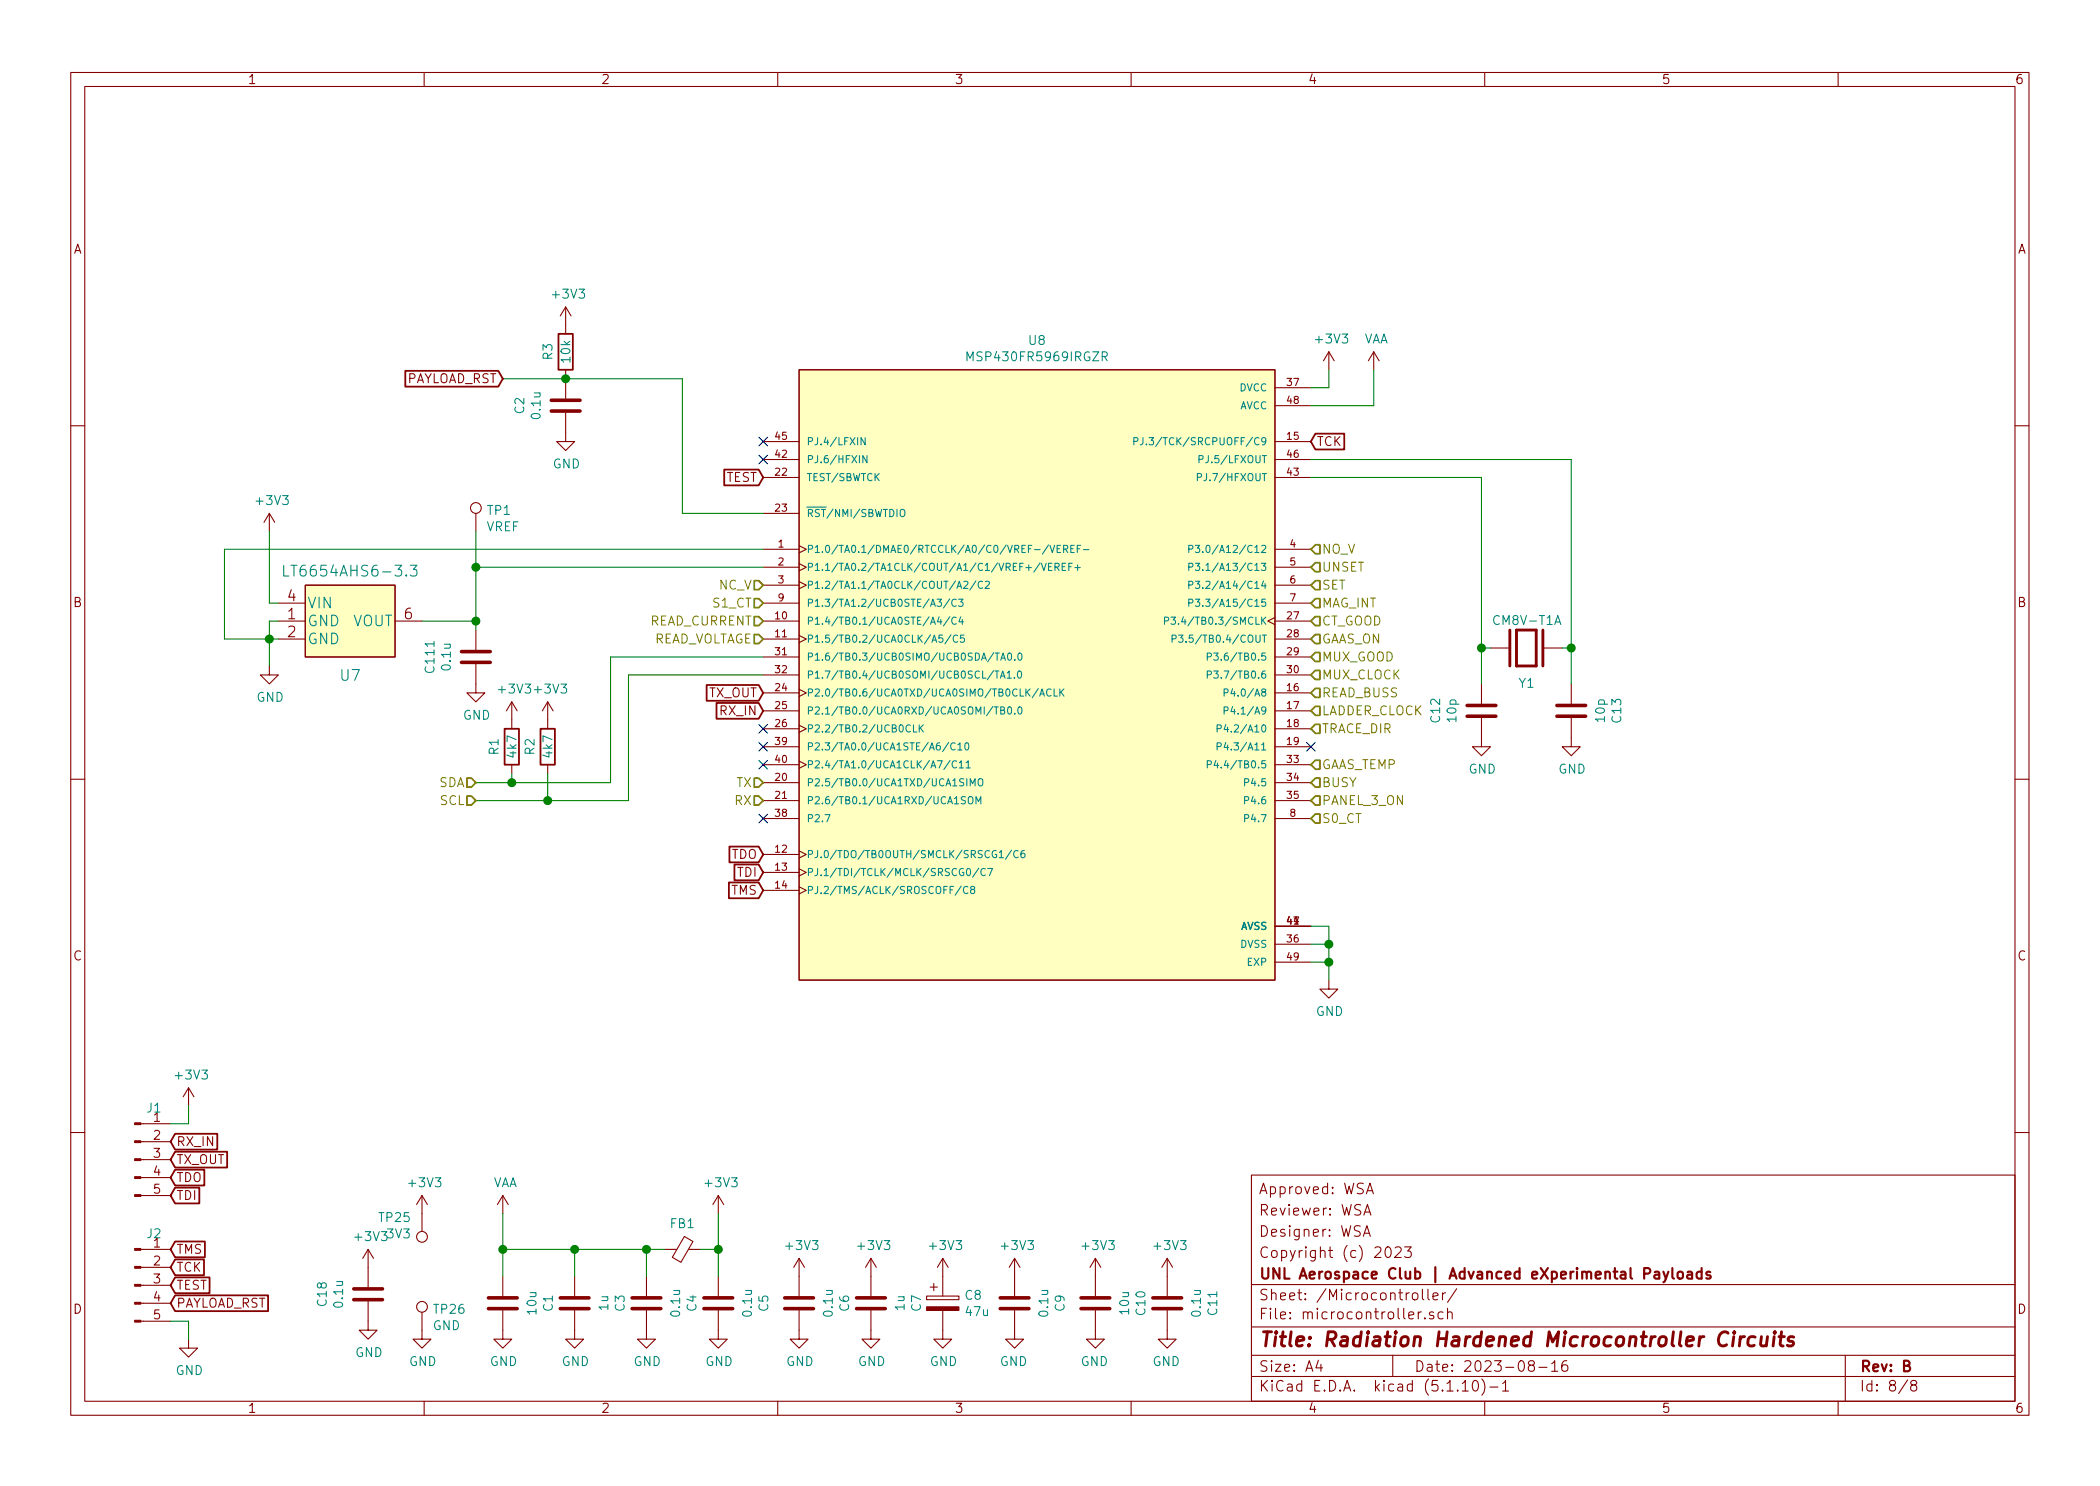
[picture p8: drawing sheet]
<svg xmlns="http://www.w3.org/2000/svg" width="297mm" height="210mm" viewBox="0 0 297 210" stroke-linecap="round" stroke-linejoin="round" font-family="sans-serif">
<g fill="none" stroke="#840000" stroke-width=".15">
<path d="M10 10.3h277v189.9h-277zM12 12.2h273v186.1h-273zM60 10.3v1.9M110 10.3v1.9M160 10.3v1.9M210 10.3v1.9M260 10.3v1.9M80 58.4v4.1h1.3l-1.3 1.2-1.3-1.2h1.3M80 43.4v3.8M80 52.3v4.1M80 43.4l-.8 1.3M80 43.4l.8 1.3"/>
<path d="M113 52.3h67.3v86.4h-67.3zM180.3 54.9h5.1M180.3 57.4h5.1M188 49.8l-.8 1.2M188 49.8v2.5M188 49.8l.7 1.2M194.3 49.8l-.8 1.2M194.3 49.8v2.5M194.3 49.8l.8 1.2M10 60.2h2M38.1 72.6l-.8 1.3M38.1 72.6v2.6"/>
<path d="M38.1 72.6l.8 1.3M67.3 72.6v2.6M107.9 77.7h5.1M107.9 62.5h5.1M107.9 67.6h5.1M107.9 72.6h5.1M107.9 65h5.1M113 77.2l1 .5-1 .5M113 79.8l1 .5-1 .5M180.3 77.7h5.1M180.3 62.5h5.1M180.3 67.6h5.1"/>
<path d="M180.3 65h5.1M285 60.2h2M38.1 94.2v1.3h1.3l-1.3 1.3-1.3-1.3h1.3M39.4 87.9h3.8M39.4 90.4h3.8M39.4 85.3h3.8M43.2 82.8h12.7v10.2h-12.7zM55.9 87.9h3.8M67.3 94v4h1.3l-1.3 1.3-1.3-1.3h1.3M67.3 89.1v2.8M72.4 99.3v3.8M72.4 99.3l-.8 1.3"/>
<path d="M72.4 99.3l.8 1.3M77.5 99.3v3.8M77.5 99.3l-.8 1.3M77.5 99.3l.7 1.3M107.9 87.9h5.1M107.9 90.4h5.1M107.9 85.3h5.1M107.9 98h5.1M107.9 80.3h5.1M107.9 93h5.1M107.9 82.8h5.1M107.9 95.5h5.1"/>
<path d="M113 89.9l1 .5-1 .5M113 97.5l1 .5-1 .5M113 82.3l1 .5-1 .5M180.3 87.4l-1 .5 1 .5M180.3 87.9h5.1M180.3 90.4h5.1M180.3 85.3h5.1M180.3 98h5.1M180.3 80.3h5.1M180.3 93h5.1M180.3 82.8h5.1M180.3 95.5h5.1"/>
<path d="M209.5 96.8v2.8M210.8 91.7h2.6M218.4 91.7h2.6M222.2 96.8v2.8M10 110.3h2M72.4 108.2v1.3M77.5 108.2v1.3M107.9 100.6h5.1M107.9 103.1h5.1M107.9 105.7h5.1M107.9 110.7h5.1M107.9 113.3h5.1"/>
<path d="M107.9 108.2h5.1M107.9 115.8h5.1M113 102.6l1 .5-1 .5M113 107.7l1 .5-1 .5M180.3 100.6h5.1M180.3 103.1h5.1M180.3 105.7h5.1M180.3 110.7h5.1M180.3 113.3h5.1M180.3 108.2h5.1M180.3 115.8h5.1M209.5 101.6v4.1h1.3l-1.3 1.2-1.2-1.2h1.2"/>
<path d="M222.2 101.6v4.1h1.3l-1.3 1.2-1.2-1.2h1.2M285 110.3h2M107.9 120.9h5.1M107.9 123.4h5.1M107.9 126h5.1M113 120.4l1 .5-1 .5M113 122.9l1 .5-1 .5M113 125.5l1 .5-1 .5M180.3 133.6h5.1M180.3 131.1h5.1M180.3 136.1h5.1M188 138.7v1.2h1.2l-1.2 1.3-1.3-1.3h1.3"/>
<path d="M19.9 159h4.2M26.7 153.9l-.8 1.3M26.7 153.9v2.6M26.7 153.9l.7 1.3M10 160.2h2M19.9 179.3h4.2M19.9 176.8h4.2M19.9 169.2h4.2M19.9 166.6h4.2M19.9 164.1h4.2M19.9 161.5h4.2M52.1 176.8l-.8 1.2"/>
<path d="M52.1 176.8v5.3M52.1 176.8l.7 1.2M59.7 169.2l-.8 1.2M59.7 169.2v5M59.7 169.2l.8 1.2M71.1 169.2v2.5M71.1 169.2l-.7 1.2M71.1 169.2l.8 1.2M94 176.8h1.7M96.8 174.9l1.2 .8-1.7 2.9-1.2-.7zM97.4 176.8h1.7M101.6 169.2l-.8 1.2"/>
<path d="M101.6 169.2v2.5M101.6 169.2l.8 1.2M113 178l-.7 1.3M113 178v5.4M113 178l.8 1.3M123.2 178l-.8 1.3M123.2 178v5.4M123.2 178l.8 1.3M133.3 178l-.7 1.3M133.3 178v5.4M133.3 178l.8 1.3M143.5 178l-.8 1.3"/>
<path d="M143.5 178v5.4M143.5 178l.8 1.3M154.9 178l-.7 1.3M154.9 178v5.4M154.9 178l.8 1.3M165.1 178l-.8 1.3M165.1 178v5.4M165.1 178l.8 1.3M177 166.3h108v32h-108zM192.8 174.9l.5-1.5 .5 1.5M192.9 171.9l.5-1.5 .5 1.5M193 174.5h.7"/>
<path d="M193.1 171.5h.7M193.3 168.9l.5-1.5 .5 1.5M193.4 168.5h.7M196.1 176.5a.36 .36 0 0 1 .6 .2 .77 .77 0 0 1-.4 1.2 1 1 0 0 1-.2-1.4zM197.3 176.6l.3-.2 .4 .1a.37 .37 0 0 1 .1 .6l-.8 .8h.9M198.7 176.4h.9l-.5 .6 .4 .1 .1 .2-.1 .5-.2 .1h-.4l-.2-.1M285 160.2h2M19.9 186.9h4.2M19.9 184.4h4.2M19.9 181.9h4.2M26.7 189.5v1.2h1.2l-1.2 1.3-1.3-1.3h1.3M52.1 184.1v4.1h1.2l-1.2 1.3-1.3-1.3h1.3"/>
<path d="M59.7 185.7v3.8h1.3l-1.3 1.2-1.3-1.2h1.3M60 198.3v1.9M71.1 185.4v4.1h1.3l-1.3 1.2-1.3-1.2h1.3M71.1 180.6v2.8M81.3 185.4v4.1h1.2l-1.2 1.2-1.3-1.2h1.3M81.3 180.6v2.8M91.4 185.4v4.1h1.3l-1.3 1.2-1.2-1.2h1.2M91.4 180.6v2.8M101.6 185.4v4.1h1.3l-1.3 1.2-1.3-1.2h1.3M101.6 180.6v2.8M110 198.3v1.9M113 185.4v4.1h1.3l-1.3 1.2-1.2-1.2h1.2"/>
<path d="M123.2 185.4v4.1h1.3l-1.3 1.2-1.3-1.2h1.3M131.1 183.4h4.5v.5h-4.5zM131.6 182.1h1M132.1 181.6v1M133.3 185.4v4.1h1.3l-1.3 1.2-1.2-1.2h1.2M143.5 185.4v4.1h-1.3l1.3 1.2 1.3-1.2h-1.3M154.9 185.4v4.1h-1.2l1.2 1.2 1.3-1.2h-1.3M160 198.3v1.9M165.1 185.4v4.1h-1.3l1.3 1.2 1.3-1.2h-1.3M177 194.8h108M177 191.8h108M177 187.8h108"/>
<path d="M177 181.8h108M186.5 192.5l-.4 1h1M186.8 193v1M197 191.8v3M199.8 183.1a.44 .44 0 0 1 .8 .1v.4a.41 .41 0 0 1-.4 .3 .41 .41 0 0 1-.4-.3zM201 185.6l-.2 .1-.2 .2M201.2 182.4v1.3l.2 .2M201.5 186.5h.1l-.1 .1v-.1v.1M202 182.4v1.3l.2 .2M202.7 183.4l.7-.1-.1-.3-.4-.1-.2 .2 .1 .7 .1 .1 .4-.1M202.8 185.7a.37 .37 0 0 0-.6 .1v.1a.54 .54 0 0 0 .6 .3v.3l-.2 .1-.4-.1M204 182.9v1"/>
<path d="M204.1 185.7a.48 .48 0 0 0-.6 0l-.1 .2 .1 .6a.48 .48 0 0 0 .6 0M204.5 182.9l-.3 .1-.2 .2M204.7 185.7a.41 .41 0 0 1 .7 .1v.8M204.7 185.1v1.5M206 182.3l-1.3 2M206.8 195.8l.5-.5v1.5M206.8 196.8h.9M208.5 195.4a.36 .36 0 0 1 .5 .2 .77 .77 0 0 1-.4 1.2 1 1 0 0 1-.1-1.4zM209.6 195.1a1.71 1.71 0 0 1 0 2.3M210 198.3v1.9M210.7 196.3h1.2M212.5 195.8l.5-.5v1.5"/>
<path d="M212.5 196.8h.9M216.5 193.2l-.2-.2-.1-.2a.48 .48 0 0 1 .7-.2l.1 .2-.1 .3-.6 .1a.48 .48 0 0 0 0 .7 .51 .51 0 0 0 .7 0 .48 .48 0 0 0-.2-.7M217.7 193.5h1.1M219.5 193l.4-.5v1.5M219.5 194h.8M221.6 192.5a.59 .59 0 0 0-.7 .7l.1 .7a.48 .48 0 0 0 .8-.2v-.3l-.2-.2a.51 .51 0 0 0-.6 0l-.1 .2M260 198.3v1.9M261 191.8v6.5M269.8 195.2l-1.2 2M270.6 196l-.3-.2v-.2a.47 .47 0 0 1 .5-.3l.3 .3-.1 .2-.6 .2a.48 .48 0 0 0-.1 .7 .51 .51 0 0 0 .7 0 .48 .48 0 0 0-.2-.7"/>
<circle cx="67.3" cy="71.9" r=".76"/>
<circle cx="59.7" cy="175" r=".76"/>
<circle cx="59.7" cy="184.9" r=".76"/>
</g>
<g fill="none" stroke="#840000" stroke-width=".41">
<path d="M213.6 89.1v5.1M214.5 89.1h2.8v5.1h-2.8zM218.2 89.1v5.1M245.2 189.1l-.1 1.3M245.3 188.4l-.1 .1 .1 .1 .1-.1-.1-.1v.2M246.2 189.1l-.2 1.3M246.8 189.1a.55 .55 0 0 0-.7 .4M248.3 189.2a.68 .68 0 0 0-1 .3v.8l.2 .1 .6-.1M249.1 189.1v1.2a.59 .59 0 0 0 .8 0M250 189.1l-.2 1.3M251 189.1l-.2 1.3M251.1 188.4l-.2 .1 .1 .1 .1-.1v-.1l-.1 .2"/>
<path d="M251.6 189.1h.8M252 188.4l-.2 1.8 .1 .1 .3 .1M253.7 189.2a.52 .52 0 0 0-.8 .3l.3 .3 .4 .1 .1 .3-.3 .2-.6-.1"/>
</g>
<path d="M235.3 179.9l.3 1M236 179.9l-.5 1.4-.2 .1M236.6 179.4v1.3l.2 .2M240.7 179.4v1.5M234.1 180l.1-.1 .4 .1 .1 .9M234.7 180.3l-.5 .1-.2 .2 .1 .2 .1 .1 .5-.1M237.3 180.1a.41 .41 0 0 1 .7 .1v.4a.39 .39 0 0 1-.3 .3 .39 .39 0 0 1-.4-.3zM238.7 180l.1-.1 .5 .1v.9M239.3 180.3l-.5 .1a.29 .29 0 0 0-.2 .2 .29 .29 0 0 0 .2 .3l.5-.1M240.7 180a.5 .5 0 0 0-.6 .1l-.1 .5a.47 .47 0 0 0 .6 .3l.1-.1M241.9 180l-.3-.1-.2 .3a.48 .48 0 0 0 .5 .3l.1 .1-.1 .2-.1 .1-.4-.1" fill="none" stroke="#840000" stroke-width=".3"/>
<g fill="#ffffc2" stroke="#ffffc2" stroke-width=".14">
<path d="M43.2 82.8h12.7v10.2h-12.7z"/>
<path d="M113 52.3h67.3v86.4h-67.3z"/>
</g>
<g fill="none" stroke="#008484" stroke-width=".15">
<path d="M136.8 51v-1.2l.4 .9 .4-.9v1.2M155.9 50.4h.5l.2-.1v-.4l-.2-.1h-.5v1.2M156.2 50.4l.4 .6M40.1 80v1.5h.7M58 80h1l-.5 .6h.4a.62 .62 0 0 1 0 .8l-.6 .1-.3-.1M122.4 61.9v1l-.6-1v1M122.6 64.5v1l-.6-1v1M127.4 72.2l.2-.1a.35 .35 0 0 1 .4 .3l-.1 .5-.1 .2h-.2l-.2-.2zM147.1 79.6l-.9 1.3M147.3 79.7l.4 1 .3-1M148.3 77.1l-.9 1.3M148.5 77.2l.3 1 .4-1"/>
<path d="M148.8 79.7h-.5v1h.5M149.5 77.6h.4M150 77.2h-.5v1h.5M150.4 77.7l.5-.1 .1-.1v-.3h-.6v1M150.7 77.7l.3 .5M150.7 79.7h-.5v1h.5M151.5 77.6h.3M151.7 79.7h-.5v1M151.9 77.2h-.4v1h.4M152.4 77.6h.3M152.4 79.9v.8M152.9 77.2h-.5v1"/>
<path d="M153.2 77.8h.8M160.4 62.5l.5-.1 .1-.2-.1-.2-.5-.1v1M161.7 61.9l-.1 .9-.3 .1M162.2 62.8v.1M168.1 77.7l.5-.1 .1-.1v-.3h-.6v1M169.1 77.2h.6l-.3 .3h.1l.2 .2-.1 .4-.1 .1-.4-.1M169.1 79.7h.6l-.3 .4h.1l.2 .2-.1 .3-.1 .1-.4-.1M169.4 67.5h.4l.2-.2-.1-.2-.5-.1v1M169.6 65l.5-.1v-.4h-.5v1M132.5 84.8h.7l-.4 .4 .4 .1-.1 .4-.1 .1-.5-.1M132.8 87.3l-.2 .7h.6M133.1 87.6v.7"/>
<path d="M133.3 89.9h-.5v.4l.1-.1 .4 .1 .1 .1-.1 .4-.1 .1-.4-.1M134.3 87.3l-.8 1.3M134.3 84.7l-.8 1.3M134.5 89.8l-.8 1.3M135.3 87.4a.47 .47 0 0 0-.7 .4 .47 .47 0 0 0 .6 .5l.1-.1M135.3 84.9a.47 .47 0 0 0-.7 .4 .47 .47 0 0 0 .6 .4h.1M135.5 89.9a.49 .49 0 0 0-.7 .4 .49 .49 0 0 0 .5 .6l.2-.1M135.6 84.8h.6l-.3 .4 .3 .1v.4l-.2 .1-.4-.1M135.9 87.3l-.3 .7h.7M136.1 87.6v.7M136.3 82.3l.4-.1 .2 .1v.2l-.6 .8h.6M136.4 89.9h-.5l-.1 .4 .2-.1 .3 .1 .1 .1v.4l-.2 .1-.4-.1"/>
<path d="M138 82.2l-.8 1.3M139 82.3a.49 .49 0 0 0-.7 .4 .49 .49 0 0 0 .5 .6l.2-.1M139.4 82.3l.4-.1 .1 .1 .1 .2-.7 .8h.7M140.5 94.9l-.9 1.3M140.7 94.9h.6M140.8 92.4h.6M141 94.9v1.1M141 92.4v1M141.5 96l.3-1.1 .4 1.1M141.6 93.4l.3-1 .3 1M141.6 95.7h.5M141.6 93.1h.5"/>
<path d="M142.5 95.2l.2-.3v1.1M142.5 96h.6M142.6 92.5l.2-.1a.66 .66 0 0 1 0 1 .59 .59 0 0 1-.2-.9zM143.5 95.9v.1M143.5 93.3v.1M144 95l.1-.1a.53 .53 0 0 1 .4 .5 .53 .53 0 0 1-.4 .6l-.2-.5zM144.1 92.5l.1-.1a.53 .53 0 0 1 .4 .5 .53 .53 0 0 1-.4 .5l-.2-.4zM146.9 97.4l-.9 1.3M147.1 98.5l.3-1 .3 1M147.1 98.2h.6M148.3 80.2h.4M148.7 97.6a.49 .49 0 0 0-.7 .3 .49 .49 0 0 0 .5 .6l.2-.1"/>
<path d="M149.1 97.5v1h.5M149.2 80.2h.5l.1-.2v-.2l-.6-.1v1M149.5 80.2l.3 .5M149.9 97.5v1M150.1 97.9l.4 .6M150.2 80.2h.4M150.5 97.5l-.6 .5M151.2 80.2h.3M152 80.3h.8M164.7 87.9l.5-.1 .1-.2v-.2l-.6-.1v1M165.6 87.3h.7l-.4 .4 .4 .2-.1 .3-.1 .1-.5-.1M165.8 90.4l.5-.1 .1-.1-.1-.3h-.5v1"/>
<path d="M166.7 89.9h.6l-.3 .3 .3 .2v.4l-.2 .1-.4-.1M168.1 80.2h.5l.1-.2v-.2l-.6-.1v1M168.1 82.8l.5-.1 .1-.1v-.3l-.6-.1v1.1M168.1 85.3h.5l.1-.2v-.2l-.6-.1v1M169.1 82.2h.6l-.3 .4h.1l.2 .2-.1 .4-.1 .1-.4-.1M169.1 84.8h.6l-.3 .4h.1l.2 .1-.1 .4-.1 .1-.4-.1M170.8 92.9h.4l.1-.2v-.2l-.5-.1v1M170.8 95.5l.4-.1 .1-.1v-.3l-.5-.1v1.1M171.7 92.4h.6l-.3 .4h.1l.2 .2v.3l-.2 .1-.4-.1M171.7 94.9h.6l-.3 .4h.1l.2 .2v.4l-.2 .1-.4-.1M173.2 98h.4l.1-.4-.5-.1v1M128.8 102.6a.47 .47 0 0 0-.7 .4 .47 .47 0 0 0 .6 .5h.1"/>
<path d="M129.2 102.6v1h.5M130 102.6v1M130.2 103l.4 .6M130.6 102.6l-.6 .5M134.2 105l-.9 1.3M134.4 107.6l-.9 1.3M135.1 105.2a.47 .47 0 0 0-.6 .4 .47 .47 0 0 0 .6 .5v-.1M135.3 107.7a.47 .47 0 0 0-.6 .4 .47 .47 0 0 0 .6 .5M135.5 105.4l.3-.3v1M135.5 106.1h.6M135.7 107.9l.3-.3v1.1M135.7 108.7h.6"/>
<path d="M136.6 112.8h-.6v.3l.5 .2 .1 .2-.2 .2h-.4M136.6 105.2l.2-.1a.66 .66 0 0 1 0 1l-.3-.2zM136.7 107.9l.3-.3v1.1M136.7 108.7h.5M136.8 110.2v1M137 112.8l.2-.1 .3 .1a.69 .69 0 0 1-.1 .9h-.2l-.2-.1zM137.2 111.2v-1l.4 .7 .3-.7v1M138 113.7v-1l.4 .7 .3-.7v1M138.4 110.3l.4-.1 .2 .1v.2v.5l-.2 .2-.3-.1a.8 .8 0 0 1-.1-.8zM140.6 100h.6M140.9 100v1M141.6 100.5h.4v-.4l-.4-.1v1h.3l.2-.3-.2-.2"/>
<path d="M142.6 100.1l.2-.1a.66 .66 0 0 1 0 1 .59 .59 0 0 1-.2-.9zM143.5 100.9v.1M144.1 100.1l.1-.1a.53 .53 0 0 1 .4 .5 .53 .53 0 0 1-.4 .5l-.2-.4zM170.8 108.2l.4-.1 .1-.1v-.3l-.5-.1v1.1M172 107.6l-.3 .7h.7M172.2 103.1l.4-.1 .1-.1v-.3h-.5v1M172.2 105.6h.4l.1-.2v-.2l-.5-.1v1M173.2 100.6l.4-.1 .1-.4-.5-.1v1M136 125.4l-.9 1.3M136.8 123l.2-.1a.55 .55 0 0 1 .3 .5 .55 .55 0 0 1-.3 .5l-.2-.1-.1-.3zM136.9 125.5a.47 .47 0 0 0-.6 .4 .47 .47 0 0 0 .6 .5v-.1M137.5 125.9l-.2-.3a.31 .31 0 0 1 .3-.2 .31 .31 0 0 1 .3 .2l-.1 .2-.3 .1-.2 .1v.2l.2 .2h.3l.1-.2v-.2l-.2-.1"/>
<path d="M138.5 122.8l-.9 1.3M139.4 123a.47 .47 0 0 0-.7 .4 .47 .47 0 0 0 .6 .4h.1M139.7 122.9h.7l-.4 1M141.4 120.6l.2-.3v1.1M141.4 121.4h.5M143.1 120.3l-.9 1.3M144 120.4a.47 .47 0 0 0-.6 .4 .47 .47 0 0 0 .6 .5M144.9 120.3l-.3 .1a.66 .66 0 0 0 0 1l.3-.1 .1-.4-.2-.2h-.2l-.2 .2"/>
</g>
<g fill="none" stroke="#840000" stroke-width=".25">
<path d="M57.3 52.5h13.2l.6 1.1-.6 1.1h-13.2zM79 47.2h2v5.1h-2zM102.4 66.4h4.9l.6 1.2-.6 1.1h-4.9zM186.1 61.4h4v2.2h-4l-.7-1.1zM99.9 96.9h7.4l.6 1.1-.6 1.2h-7.4zM101.3 99.5h6l.6 1.1-.6 1.1h-6zM71.4 103.1h2v5.1h-2zM76.5 103.1h2v5.1h-2zM103.2 119.8h4.1l.6 1.1-.6 1.1h-4.1zM103.1 124.9h4.2l.6 1.1-.6 1.1h-4.2zM103.9 122.3h3.4l.6 1.1-.6 1.2h-3.4zM24.8 178.2h4.1v2.2h-4.1l-.7-1.1z"/>
<path d="M24.8 163h7.3v2.2h-7.3l-.7-1.1zM24.8 160.4h5.9v2.3h-5.9l-.7-1.2zM24.8 175.7h4.2v2.2h-4.2l-.7-1.1zM24.8 168h3.4v2.3h-3.4l-.7-1.1zM24.8 165.5h4.1v2.2h-4.1l-.7-1.1zM24.8 180.7h4.8v2.3h-4.8l-.7-1.1zM24.8 183.3h13.1v2.2h-13.1l-.7-1.1z"/>
</g>
<g fill="none" stroke="#840000" stroke-width=".51">
<path d="M78 56.6h4M78 58.2h4M65.3 92.2h4M65.3 93.7h4M207.5 99.8h4.1M220.2 99.8h4.1M207.5 101.3h4.1M220.2 101.3h4.1M50 182.4h4.1M50 183.9h4.1M69.1 183.6h4.1M69.1 185.2h4.1"/>
<path d="M79.2 183.6h4.1M79.2 185.2h4.1M89.4 183.6h4.1M89.4 185.2h4.1M99.6 183.6h4M99.6 185.2h4M111 183.6h4.1M111 185.2h4.1M121.2 183.6h4M121.2 185.2h4M141.5 183.6h4M141.5 185.2h4"/>
<path d="M152.9 183.6h4.1M152.9 185.2h4.1M163.1 183.6h4M163.1 185.2h4"/>
</g>
<g fill="#840000" stroke="#840000" stroke-width=".15">
<path d="M19 186.8h.9v.3h-.9z"/>
<path d="M19 184.3h.9v.2h-.9z"/>
<path d="M19 181.7h.9v.3h-.9z"/>
<path d="M19 179.2h.9v.2h-.9z"/>
<path d="M19 176.7h.9v.2h-.9z"/>
<path d="M19 169h.9v.3h-.9z"/>
<path d="M19 166.5h.9v.2h-.9z"/>
<path d="M19 164h.9v.2h-.9z"/>
<path d="M19 161.4h.9v.3h-.9z"/>
<path d="M19 158.9h.9v.2h-.9z"/>
<path d="M131.1 184.9h4.5v.5h-4.5z"/>
</g>
<g fill="none" stroke="#008400" stroke-width=".15">
<path d="M71.1 53.6h25.4v19h11.4M188 52.3v2.6h-2.6M194.3 52.3v5.1h-8.9M38.1 75.2v10.1h1.3M67.3 75.2v13.9M107.9 77.7h-76.2v12.7h7.7M185.4 67.6h24.1v29.2M185.4 65h36.8v31.8M39.4 87.9h-1.3v6.3M59.7 87.9h7.6M67.3 80.3h40.6M107.9 95.5h-19v17.8h-21.6"/>
<path d="M107.9 93h-21.5v17.7h-19.1M209.5 91.7h1.3M221 91.7h1.2M72.4 109.5v1.2M77.5 109.5v3.8M185.4 131.1h2.6v7.6M185.4 136.1h2.6M185.4 133.6h2.6M26.7 156.5v2.5h-2.6M71.1 176.8h22.9M71.1 171.7v8.9M81.3 176.8v3.8"/>
<path d="M91.4 176.8v3.8M99.1 176.8h2.5M101.6 171.7v8.9M24.1 186.9h2.6v2.6"/>
</g>
<g fill="none" stroke="#848400" stroke-width=".25">
<path d="M186.1 79.6h.6v1.3h-.6l-.7-.6zM186.1 77.1h.6v1.3h-.6l-.7-.7zM106.7 82.2h.6l.6 .6-.6 .6h-.6zM106.7 87.2h.6l.6 .7-.6 .6h-.6zM106.7 89.8h.6l.6 .6-.6 .7h-.6zM106.7 84.7h.6l.6 .6-.6 .7h-.6zM186.1 97.4h.6v1.3h-.6l-.7-.7zM186.1 89.8h.6v1.3h-.6l-.7-.7zM186.1 94.9h.6v1.2h-.6l-.7-.6zM186.1 92.3h.6v1.3h-.6l-.7-.6zM186.1 99.9h.6v1.3h-.6l-.7-.6zM186.1 87.2h.6v1.3h-.6l-.7-.6z"/>
<path d="M186.1 84.7h.6v1.3h-.6l-.7-.7zM186.1 82.2h.6v1.2h-.6l-.7-.6zM66 112.6h.7l.6 .7-.6 .6h-.7zM66 110.1h.7l.6 .6-.6 .7h-.7zM106.7 112.6h.6l.6 .7-.6 .6h-.6zM106.7 110.1h.6l.6 .6-.6 .7h-.6zM186.1 110.1h.6v1.3h-.6l-.7-.7zM186.1 115.2h.6v1.3h-.6l-.7-.7zM186.1 107.6h.6v1.2h-.6l-.7-.6zM186.1 102.5h.6v1.3h-.6l-.7-.7zM186.1 112.6h.6v1.3h-.6l-.7-.6z"/>
</g>
<g fill="#008400" stroke="#008400" stroke-width=".25">
<circle cx="71.1" cy="176.8" r=".51"/>
<circle cx="72.4" cy="110.7" r=".51"/>
<circle cx="77.5" cy="113.3" r=".51"/>
<circle cx="67.3" cy="87.9" r=".51"/>
<circle cx="67.3" cy="80.3" r=".51"/>
<circle cx="222.3" cy="91.7" r=".51"/>
<circle cx="101.6" cy="176.8" r=".51"/>
<circle cx="38.1" cy="90.4" r=".51"/>
<circle cx="209.6" cy="91.7" r=".51"/>
<circle cx="80" cy="53.6" r=".51"/>
<circle cx="188" cy="136.1" r=".51"/>
<circle cx="188" cy="133.6" r=".51"/>
<circle cx="91.4" cy="176.8" r=".51"/>
<circle cx="81.3" cy="176.8" r=".51"/>
</g>
<g fill="none" stroke="#000084" stroke-width=".15">
<path d="M107.3 61.9l1.3 1.2M107.3 64.4l1.3 1.2M108.6 61.9l-1.3 1.2M108.6 64.4l-1.3 1.2M107.3 102.5l1.3 1.2M107.3 105l1.3 1.3M107.3 115.2l1.3 1.2M107.3 107.6l1.3 1.2M108.6 102.5l-1.3 1.2M108.6 105l-1.3 1.3M108.6 115.2l-1.3 1.2M108.6 107.6l-1.3 1.2"/>
<path d="M184.8 105l1.2 1.3M186 105l-1.2 1.3"/>
</g>
<text font-size="2.8" fill="#840000" x="178" y="190.5">Title: Radiation Hardened Microcontroller Circuits</text>
<g font-size="2.1" fill="#008484">
<text x="41.2" y="81.6">LT6654AHS6-3.3</text>
<text x="43.4" y="88.6">GND</text>
<text x="43.4" y="86.1">VIN</text>
<text x="49.8" y="88.6">VOUT</text>
<text x="43.4" y="91.2">GND</text>
<text x="48.2" y="96.3">U7</text>
</g>
<g font-size="2.1" fill="#840000">
<text x="40.7" y="87.6">1</text>
<text x="40.7" y="85.1">4</text>
<text x="57.2" y="87.6">6</text>
<text x="40.7" y="90.2">2</text>
<text x="178" y="172">Reviewer: WSA</text>
<text x="178" y="169">Approved: WSA</text>
<text x="178" y="178">Copyright (c) 2023</text>
<text x="178" y="175">Designer: WSA</text>
<text x="178" y="184">Sheet: /Microcontroller/</text>
<text x="178" y="181">UNL Aerospace Club | Advanced eXperimental Payloads</text>
<text x="178" y="186.7">File: microcontroller.sch</text>
<text x="178" y="196.9">KiCad E.D.A. kicad (5.1.10)-1</text>
<text x="178" y="194.1">Size: A4</text>
<text x="200" y="194.1">Date: 2023-08-16</text>
<text x="263" y="194.1">Rev: B</text>
<text x="263" y="196.9">Id: 8/8</text>
</g>
<g font-size="1.8" fill="#840000">
<text x="35" y="11.9">1</text>
<text x="85" y="11.9">2</text>
<text x="135" y="11.9">3</text>
<text x="185" y="11.9">4</text>
<text x="235" y="11.9">5</text>
<text x="285" y="11.9">6</text>
<text x="10.4" y="35.9">A</text>
<text x="285.4" y="35.9">A</text>
<text x="57.2" y="54.2">PAYLOAD_RST</text>
<text x="186.2" y="63.1">TCK</text>
<text x="102.6" y="68.2">TEST</text>
<text x="10.4" y="85.9">B</text>
<text x="285.4" y="85.9">B</text>
<text x="100.2" y="98.7">TX_OUT</text>
<text x="102" y="101.2">RX_IN</text>
<text x="103.4" y="121.5">TDO</text>
<text x="104.3" y="124.1">TDI</text>
<text x="103.4" y="126.6">TMS</text>
<text x="10.4" y="135.9">C</text>
<text x="285.4" y="135.9">C</text>
<text x="21.7" y="161.3">2</text>
<text x="21.7" y="163.8">3</text>
<text x="21.7" y="166.4">4</text>
<text x="24.9" y="164.7">TX_OUT</text>
<text x="24.9" y="162.2">RX_IN</text>
<text x="24.9" y="167.3">TDO</text>
<text x="21.7" y="168.9">5</text>
<text x="24.9" y="169.8">TDI</text>
<text x="21.7" y="176.5">1</text>
<text x="21.7" y="179.1">2</text>
<text x="24.9" y="180">TCK</text>
<text x="24.9" y="177.4">TMS</text>
<text x="10.4" y="185.9">D</text>
<text x="21.7" y="181.6">3</text>
<text x="21.7" y="184.1">4</text>
<text x="24.9" y="182.5">TEST</text>
<text x="24.9" y="185">PAYLOAD_RST</text>
<text x="285.4" y="185.9">D</text>
<text x="21.7" y="186.7">5</text>
<text x="35" y="199.9">1</text>
<text x="85" y="199.9">2</text>
<text x="135" y="199.9">3</text>
<text x="185" y="199.9">4</text>
<text x="235" y="199.9">5</text>
<text x="285" y="199.9">6</text>
</g>
<g font-size="1.8" fill="#008484">
<text x="78.3" y="42.3">+3V3</text>
<text x="78.2" y="50.9" transform="rotate(-90 78.2 50.9)">R3</text>
<text x="80.7" y="51.3" transform="rotate(-90 80.7 51.3)">10k</text>
<text x="137.4" y="51.1">MSP430FR5969IRGZR</text>
<text x="145.6" y="48.8">U8</text>
<text x="186.3" y="48.6">+3V3</text>
<text x="192.8" y="48.6">VAA</text>
<text x="74.2" y="58.5" transform="rotate(-90 74.2 58.5)">C2</text>
<text x="76.5" y="59.2" transform="rotate(-90 76.5 59.2)">0.1u</text>
<text x="36.4" y="71.5">+3V3</text>
<text x="78.2" y="66.3">GND</text>
<text x="68.8" y="75.2">VREF</text>
<text x="69" y="72.9">TP1</text>
<text x="211.6" y="88.4">CM8V-T1A</text>
<text x="61.5" y="95.1" transform="rotate(-90 61.5 95.1)">C111</text>
<text x="63.8" y="94.7" transform="rotate(-90 63.8 94.7)">0.1u</text>
<text x="36.3" y="99.3">GND</text>
<text x="65.5" y="101.8">GND</text>
<text x="70.7" y="98.1">+3V3 +3V3</text>
<text x="214.9" y="97.3">Y1</text>
<text x="70.5" y="106.8" transform="rotate(-90 70.5 106.8)">R1</text>
<text x="73.1" y="107.1" transform="rotate(-90 73.1 107.1)">4k7</text>
<text x="75.6" y="106.8" transform="rotate(-90 75.6 106.8)">R2</text>
<text x="78.2" y="107.1" transform="rotate(-90 78.2 107.1)">4k7</text>
<text x="203.7" y="102.2" transform="rotate(-90 203.7 102.2)">C12</text>
<text x="206" y="102.1" transform="rotate(-90 206 102.1)">10p</text>
<text x="227" y="102.1" transform="rotate(-90 227 102.1)">10p</text>
<text x="229.3" y="102.2" transform="rotate(-90 229.3 102.2)">C13</text>
<text x="207.7" y="109.5">GND</text>
<text x="220.4" y="109.5">GND</text>
<text x="186.1" y="143.8">GND</text>
<text x="25" y="152.7">+3V3</text>
<text x="20.8" y="157.4">J1</text>
<text x="21.7" y="158.7">1</text>
<text x="58" y="168">+3V3</text>
<text x="69.6" y="168">VAA</text>
<text x="99.9" y="168">+3V3</text>
<text x="53.7" y="172.9">TP25</text>
<text x="94.8" y="173.8">FB1</text>
<text x="20.8" y="175.2">J2</text>
<text x="50.4" y="175.6">+3V33V3</text>
<text x="111.3" y="176.9">+3V3</text>
<text x="121.5" y="176.9">+3V3</text>
<text x="131.6" y="176.9">+3V3</text>
<text x="141.8" y="176.9">+3V3</text>
<text x="153.2" y="176.9">+3V3</text>
<text x="163.4" y="176.9">+3V3</text>
<text x="46.2" y="184.8" transform="rotate(-90 46.2 184.8)">C18</text>
<text x="48.5" y="184.9" transform="rotate(-90 48.5 184.9)">0.1u</text>
<text x="61.4" y="185.9">TP26</text>
<text x="75.9" y="185.9" transform="rotate(-90 75.9 185.9)">10u</text>
<text x="78.2" y="185.5" transform="rotate(-90 78.2 185.5)">C1</text>
<text x="86.1" y="185.4" transform="rotate(-90 86.1 185.4)">1u</text>
<text x="88.4" y="185.5" transform="rotate(-90 88.4 185.5)">C3</text>
<text x="98.5" y="185.5" transform="rotate(-90 98.5 185.5)">C4</text>
<text x="108.7" y="185.5" transform="rotate(-90 108.7 185.5)">C5</text>
<text x="120.1" y="185.5" transform="rotate(-90 120.1 185.5)">C6</text>
<text x="128" y="185.4" transform="rotate(-90 128 185.4)">1u</text>
<text x="130.3" y="185.5" transform="rotate(-90 130.3 185.5)">C7</text>
<text x="136.6" y="183.9">C8</text>
<text x="150.6" y="185.5" transform="rotate(-90 150.6 185.5)">C9</text>
<text x="159.7" y="185.9" transform="rotate(-90 159.7 185.9)">10u</text>
<text x="61.2" y="188.2">GND</text>
<text x="96.2" y="186.2" transform="rotate(-90 96.2 186.2)">0.1u</text>
<text x="106.4" y="186.2" transform="rotate(-90 106.4 186.2)">0.1u</text>
<text x="117.8" y="186.2" transform="rotate(-90 117.8 186.2)">0.1u</text>
<text x="136.7" y="186.2">47u</text>
<text x="148.3" y="186.2" transform="rotate(-90 148.3 186.2)">0.1u</text>
<text x="162" y="186" transform="rotate(-90 162 186)">C10</text>
<text x="169.9" y="186.2" transform="rotate(-90 169.9 186.2)">0.1u</text>
<text x="172.2" y="186" transform="rotate(-90 172.2 186)">C11</text>
<text x="24.8" y="194.6">GND</text>
<text x="50.2" y="192">GND</text>
<text x="57.9" y="193.3">GND</text>
<text x="69.3" y="193.3">GND</text>
<text x="79.5" y="193.3">GND</text>
<text x="89.6" y="193.3">GND</text>
<text x="99.8" y="193.3">GND</text>
<text x="111.2" y="193.3">GND</text>
<text x="121.4" y="193.3">GND</text>
<text x="131.5" y="193.3">GND</text>
<text x="141.4" y="193.3">GND</text>
<text x="152.9" y="193.3">GND</text>
<text x="163" y="193.3">GND</text>
</g>
<g font-size="1.8" fill="#848400">
<text x="101.7" y="83.4">NC_V</text>
<text x="186.9" y="83.4">SET</text>
<text x="186.9" y="80.9">UNSET</text>
<text x="186.9" y="78.4">NO_V</text>
<text x="91.8" y="88.5">READ_CURRENT</text>
<text x="100.9" y="86">S1_CT</text>
<text x="186.9" y="88.5">CT_GOOD</text>
<text x="186.9" y="86">MAG_INT</text>
<text x="91.9" y="91.1">READ_VOLTAGE</text>
<text x="186.9" y="91.1">GAAS_ON</text>
<text x="186.9" y="93.6">MUX_GOOD</text>
<text x="186.9" y="98.7">READ_BUSS</text>
<text x="186.9" y="96.1">MUX_CLOCK</text>
<text x="186.9" y="101.2">LADDER_CLOCK</text>
<text x="186.9" y="103.8">TRACE_DIR</text>
<text x="62.1" y="111.4">SDA</text>
<text x="62.3" y="113.9">SCL</text>
<text x="104" y="113.9">RX</text>
<text x="104.2" y="111.4">TX</text>
<text x="186.9" y="111.4">BUSY</text>
<text x="186.9" y="108.8">GAAS_TEMP</text>
<text x="186.9" y="113.9">PANEL_3_ON</text>
<text x="186.9" y="116.5">S0_CT</text>
</g>
<g font-size="1.4" fill="#008484">
<text x="175.3" y="55.4">DVCC</text>
<text x="175.3" y="57.9">AVCC</text>
<text x="114" y="65.5">PJ.6/HFXIN</text>
<text x="114" y="63">PJ.4/LFXIN</text>
<text x="162.7" y="63">PJ.3/TCK/SRCPUOFF/C9</text>
<text x="170.4" y="65.5">PJ.5/LFXOUT</text>
<text x="114" y="68.1">TEST/SBWTCK</text>
<text x="170.2" y="68.1">PJ.7/HFXOUT</text>
<text x="114" y="73.1">RST/NMI/SBWTDIO</text>
<text x="114" y="78.2">P1.0/TA0.1/DMAE0/RTCCLK/A0/C0/VREF-/VEREF-</text>
<text x="114" y="80.8">P1.1/TA0.2/TA1CLK/COUT/A1/C1/VREF+/VEREF+</text>
<text x="114" y="83.3">P1.2/TA1.1/TA0CLK/COUT/A2/C2</text>
<text x="170.4" y="78.2">P3.0/A12/C12</text>
<text x="170.4" y="80.8">P3.1/A13/C13</text>
<text x="170.4" y="83.3">P3.2/A14/C14</text>
<text x="114" y="88.4">P1.4/TB0.1/UCA0STE/A4/C4</text>
<text x="114" y="85.8">P1.3/TA1.2/UCB0STE/A3/C3</text>
<text x="166.8" y="88.4">P3.4/TB0.3/SMCLK</text>
<text x="170.4" y="85.8">P3.3/A15/C15</text>
<text x="114" y="90.9">P1.5/TB0.2/UCA0CLK/A5/C5</text>
<text x="114" y="93.5">P1.6/TB0.3/UCB0SIMO/UCB0SDA/TA0.0</text>
<text x="167.8" y="90.9">P3.5/TB0.4/COUT</text>
<text x="172.2" y="93.5">P3.6/TB0.5</text>
<text x="114" y="98.5">P2.0/TB0.6/UCA0TXD/UCA0SIMO/TB0CLK/ACLK</text>
<text x="114" y="101.1">P2.1/TB0.0/UCA0RXD/UCA0SOMI/TB0.0</text>
<text x="114" y="96">P1.7/TB0.4/UCB0SOMI/UCB0SCL/TA1.0</text>
<text x="172.2" y="96">P3.7/TB0.6</text>
<text x="174.2" y="98.5">P4.0/A8</text>
<text x="174.2" y="101.1">P4.1/A9</text>
<text x="114" y="103.6">P2.2/TB0.2/UCB0CLK</text>
<text x="114" y="106.2">P2.3/TA0.0/UCA1STE/A6/C10</text>
<text x="173.4" y="103.6">P4.2/A10</text>
<text x="173.4" y="106.2">P4.3/A11</text>
<text x="114" y="111.2">P2.5/TB0.0/UCA1TXD/UCA1SIMO</text>
<text x="114" y="113.8">P2.6/TB0.1/UCA1RXD/UCA1SOM</text>
<text x="114" y="108.7">P2.4/TA1.0/UCA1CLK/A7/C11</text>
<text x="172.2" y="108.7">P4.4/TB0.5</text>
<text x="176.4" y="111.2">P4.5</text>
<text x="176.4" y="113.8">P4.6</text>
<text x="114" y="116.3">P2.7</text>
<text x="176.4" y="116.3">P4.7</text>
<text x="114" y="121.4">PJ.0/TDO/TB0OUTH/SMCLK/SRSCG1/C6</text>
<text x="114" y="123.9">PJ.1/TDI/TCLK/MCLK/SRSCG0/C7</text>
<text x="114" y="126.5">PJ.2/TMS/ACLK/SROSCOFF/C8</text>
<text x="175.5" y="131.6">AVSS</text>
<text x="175.5" y="134.1">DVSS</text>
<text x="176.5" y="136.6">EXP</text>
</g>
<g font-size="1.4" fill="#840000">
<text x="182.1" y="54.6">37</text>
<text x="182.1" y="57.1">48</text>
<text x="109.7" y="64.8">42</text>
<text x="109.7" y="62.2">45</text>
<text x="182.1" y="62.2">15</text>
<text x="182.1" y="64.8">46</text>
<text x="109.7" y="67.3">22</text>
<text x="182.1" y="67.3">43</text>
<text x="109.7" y="72.4">23</text>
<text x="110.1" y="77.5">1</text>
<text x="182.5" y="77.5">4</text>
<text x="110.1" y="80">2</text>
<text x="110.1" y="82.5">3</text>
<text x="182.5" y="80">5</text>
<text x="182.5" y="82.5">6</text>
<text x="109.7" y="87.6">10</text>
<text x="110.1" y="85.1">9</text>
<text x="182.1" y="87.6">27</text>
<text x="182.5" y="85.1">7</text>
<text x="109.7" y="90.2">11</text>
<text x="109.7" y="92.7">31</text>
<text x="109.7" y="95.2">32</text>
<text x="182.1" y="90.2">28</text>
<text x="182.1" y="92.7">29</text>
<text x="182.1" y="95.2">30</text>
<text x="109.7" y="97.8">24</text>
<text x="109.7" y="100.3">25</text>
<text x="182.1" y="97.8">16</text>
<text x="182.1" y="100.3">17</text>
<text x="109.7" y="102.9">26</text>
<text x="109.7" y="105.4">39</text>
<text x="109.7" y="107.9">40</text>
<text x="182.1" y="102.9">18</text>
<text x="182.1" y="105.4">19</text>
<text x="182.1" y="107.9">33</text>
<text x="109.7" y="110.5">20</text>
<text x="109.7" y="113">21</text>
<text x="182.1" y="110.5">34</text>
<text x="182.1" y="113">35</text>
<text x="109.7" y="115.6">38</text>
<text x="182.5" y="115.6">8</text>
<text x="109.7" y="120.6">12</text>
<text x="109.7" y="123.2">13</text>
<text x="109.7" y="125.7">14</text>
<text x="182.1" y="130.8">41</text>
<text x="182.1" y="133.3">36</text>
<text x="182.1" y="135.9">49</text>
</g>
</svg>
